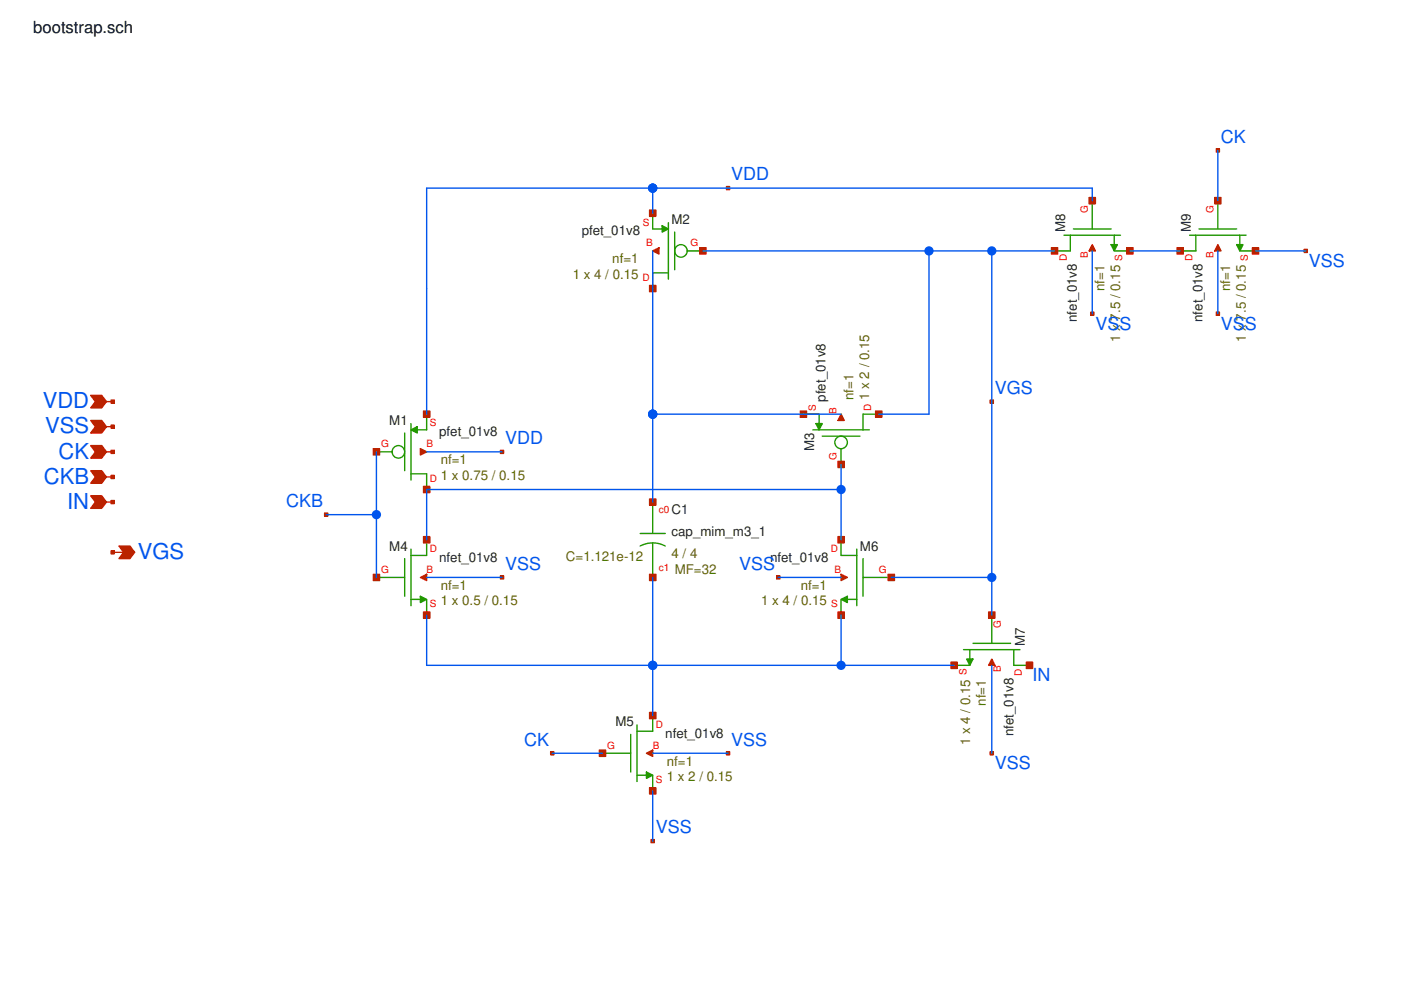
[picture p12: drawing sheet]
<svg xmlns="http://www.w3.org/2000/svg" width="297mm" height="210mm" viewBox="0 0 297 210" stroke-linecap="round" stroke-linejoin="round" font-family="sans-serif">
<path d="M79.8 95.8h3.3M85.8 91.8v8M87.1 89.8v12M90.5 87.8v3.3h-2M87.1 100.5h3.4v3.3" fill="none" stroke="#229800" stroke-width=".29"/>
<path d="M87.1 91.1l1.4-.6v1.3z" fill="#229800"/>
<g fill="none" stroke="#229800" stroke-width=".29">
<path d="M138.4 45.2v3.3h2M141.7 47.2v12M141.7 57.9h-3.3v3.3M143 49.2v8M145.7 53.2h3.3M87.1 91.1l1.4-.6v1.3z"/>
<circle cx="84.5" cy="95.8" r="1.33"/>
</g>
<path d="M140.4 47.9l1.3 .6-1.3 .7z" fill="#229800"/>
<g fill="none" stroke="#229800" stroke-width=".29">
<path d="M140.4 47.9l1.3 .6-1.3 .7zM170.3 87.8h3.4v2M172.3 91.1h12M174.3 92.5h8M178.3 95.1v3.4M186.3 87.8h-3.3v3.3"/>
<circle cx="144.4" cy="53.2" r="1.33"/>
</g>
<path d="M173 89.8h1.3l-.6 1.3z" fill="#229800"/>
<g fill="none" stroke="#229800" stroke-width=".29">
<path d="M173 89.8h1.3l-.6 1.3zM85.8 118.4v8M87.1 116.4v12M90.5 114.4v3.4h-3.4M79.8 122.4h6M87.1 127.1h2M90.5 127.1v3.3"/>
<circle cx="178.3" cy="93.8" r="1.33"/>
</g>
<path d="M89.1 126.4l1.4 .7-1.4 .7z" fill="#229800"/>
<path d="M89.1 126.4l1.4 .7-1.4 .7zM127.7 159.7h6M133.7 155.7v8M135.1 153.7v12M138.4 151.7v3.3h-3.3M135.1 164.4h2M138.4 164.4v3.3" fill="none" stroke="#229800" stroke-width=".29"/>
<path d="M137.1 163.7l1.3 .7-1.3 .6z" fill="#229800"/>
<path d="M178.3 114.4v3.4h3.4M181.7 116.4v12M183 118.4v8M178.3 127.1v3.3M179.7 127.1h2M183 122.4h6M137.1 163.7l1.3 .7-1.3 .6z" fill="none" stroke="#229800" stroke-width=".29"/>
<path d="M178.3 127.1l1.4-.7v1.4z" fill="#229800"/>
<path d="M178.3 127.1l1.4-.7v1.4zM204.3 137.7h12M205.6 137.7v2M206.3 136.4h8M210.3 130.4v6M214.9 137.7v3.4h3.4M202.3 141.1h3.3" fill="none" stroke="#229800" stroke-width=".29"/>
<path d="M205 139.7h1.3l-.7 1.4z" fill="#229800"/>
<path d="M225.6 49.9h12M226.9 49.9v3.3h-3.3M227.6 48.5h8M231.6 42.5v6M236.2 53.2h3.4M236.2 49.9v2M205 139.7h1.3l-.7 1.4z" fill="none" stroke="#229800" stroke-width=".29"/>
<path d="M235.6 51.9h1.3l-.7 1.3z" fill="#229800"/>
<path d="M235.6 51.9h1.3l-.7 1.3zM252.2 49.9h12M253.5 49.9v3.3h-3.3M254.2 48.5h8M258.2 42.5v6M262.9 53.2h3.3M262.9 49.9v2" fill="none" stroke="#229800" stroke-width=".29"/>
<path d="M262.2 51.9h1.3l-.6 1.3z" fill="#229800"/>
<path d="M262.2 51.9h1.3l-.6 1.3zM135.7 115.8a5.7 5.7 0 0 1 5.3 0M135.7 113.1h5.3M138.4 106.5v6.6M138.4 115.1v7.3" fill="none" stroke="#229800" stroke-width=".29"/>
<path d="M22.6 85.2h1.3" fill="none" stroke="#ba2200" stroke-width=".29"/>
<path d="M19.2 83.8h2.4l1 1.4-1 1.3h-2.4l1-1.3z" fill="#ba2200"/>
<path d="M19.2 83.8h2.4l1 1.4-1 1.3h-2.4l1-1.3zM23.6 84.8h.6v.7h-.6z" fill="none" stroke="#ba2200" stroke-width=".29"/>
<path d="M23.6 84.8h.6v.7h-.6z" fill="#ba2200"/>
<path d="M22.6 90.5h1.3" fill="none" stroke="#ba2200" stroke-width=".29"/>
<path d="M19.2 89.1h2.4l1 1.4-1 1.3h-2.4l1-1.3z" fill="#ba2200"/>
<path d="M19.2 89.1h2.4l1 1.4-1 1.3h-2.4l1-1.3zM23.6 90.1h.6v.7h-.6z" fill="none" stroke="#ba2200" stroke-width=".29"/>
<path d="M23.6 90.1h.6v.7h-.6z" fill="#ba2200"/>
<path d="M22.6 95.8h1.3" fill="none" stroke="#ba2200" stroke-width=".29"/>
<path d="M19.2 94.5h2.4l1 1.3-1 1.3h-2.4l1-1.3z" fill="#ba2200"/>
<path d="M19.2 94.5h2.4l1 1.3-1 1.3h-2.4l1-1.3zM23.6 95.5h.6v.6h-.6z" fill="none" stroke="#ba2200" stroke-width=".29"/>
<path d="M23.6 95.5h.6v.6h-.6z" fill="#ba2200"/>
<path d="M22.6 101.1h1.3" fill="none" stroke="#ba2200" stroke-width=".29"/>
<path d="M19.2 99.8h2.4l1 1.3-1 1.4h-2.4l1-1.4z" fill="#ba2200"/>
<path d="M19.2 99.8h2.4l1 1.3-1 1.4h-2.4l1-1.4zM23.6 100.8h.6v.7h-.6z" fill="none" stroke="#ba2200" stroke-width=".29"/>
<path d="M23.6 100.8h.6v.7h-.6z" fill="#ba2200"/>
<path d="M22.6 106.5h1.3" fill="none" stroke="#ba2200" stroke-width=".29"/>
<path d="M19.2 105.1h2.4l1 1.4-1 1.3h-2.4l1-1.3z" fill="#ba2200"/>
<path d="M19.2 105.1h2.4l1 1.4-1 1.3h-2.4l1-1.3zM23.6 106.1h.6v.7h-.6z" fill="none" stroke="#ba2200" stroke-width=".29"/>
<path d="M23.6 106.1h.6v.7h-.6z" fill="#ba2200"/>
<path d="M23.9 117.1h2.3" fill="none" stroke="#ba2200" stroke-width=".29"/>
<path d="M25.2 115.8h2.4l1 1.3-1 1.3h-2.4l1-1.3z" fill="#ba2200"/>
<path d="M23.6 116.8h.6v.6h-.6zM25.2 115.8h2.4l1 1.3-1 1.3h-2.4l1-1.3z" fill="none" stroke="#ba2200" stroke-width=".29"/>
<g fill="#ba2200">
<path d="M23.6 116.8h.6v.6h-.6z"/>
<path d="M89.1 95.1l1.4 .7-1.4 .7z"/>
</g>
<path d="M89.1 95.1l1.4 .7-1.4 .7zM89.8 103.1h1.3v1.4h-1.3z" fill="none" stroke="#ba2200" stroke-width=".29"/>
<path d="M89.8 103.1h1.3v1.4h-1.3z" fill="#ba2200"/>
<path d="M79.1 95.1h1.4v1.4h-1.4z" fill="none" stroke="#ba2200" stroke-width=".29"/>
<path d="M79.1 95.1h1.4v1.4h-1.4z" fill="#ba2200"/>
<path d="M89.8 87.1h1.3v1.4h-1.3z" fill="none" stroke="#ba2200" stroke-width=".29"/>
<path d="M89.8 87.1h1.3v1.4h-1.3z" fill="#ba2200"/>
<path d="M90.4 95.8h.1" fill="none" stroke="#ba2200" stroke-width=".29"/>
<path d="M138.4 53.2l1.3-.7v1.4z" fill="#ba2200"/>
<path d="M138.4 53.2l1.3-.7v1.4zM137.7 60.5h1.4v1.4h-1.4z" fill="none" stroke="#ba2200" stroke-width=".29"/>
<path d="M137.7 60.5h1.4v1.4h-1.4z" fill="#ba2200"/>
<path d="M148.4 52.5h1.3v1.4h-1.3z" fill="none" stroke="#ba2200" stroke-width=".29"/>
<path d="M148.4 52.5h1.3v1.4h-1.3z" fill="#ba2200"/>
<path d="M137.7 44.5h1.4v1.4h-1.4z" fill="none" stroke="#ba2200" stroke-width=".29"/>
<path d="M137.7 44.5h1.4v1.4h-1.4z" fill="#ba2200"/>
<path d="M138.4 53.2h.1" fill="none" stroke="#ba2200" stroke-width=".29"/>
<path d="M178.3 87.8l.7 1.3h-1.3z" fill="#ba2200"/>
<path d="M178.3 87.8l.7 1.3h-1.3zM185.6 87.1h1.4v1.4h-1.4z" fill="none" stroke="#ba2200" stroke-width=".29"/>
<path d="M185.6 87.1h1.4v1.4h-1.4z" fill="#ba2200"/>
<path d="M177.7 97.8h1.3v1.3h-1.3z" fill="none" stroke="#ba2200" stroke-width=".29"/>
<path d="M177.7 97.8h1.3v1.3h-1.3z" fill="#ba2200"/>
<path d="M169.7 87.1h1.3v1.4h-1.3z" fill="none" stroke="#ba2200" stroke-width=".29"/>
<path d="M169.7 87.1h1.3v1.4h-1.3z" fill="#ba2200"/>
<path d="M178.3 87.8h.1" fill="none" stroke="#ba2200" stroke-width=".29"/>
<path d="M89.1 122.4l1.4-.6v1.3z" fill="#ba2200"/>
<path d="M89.8 113.8h1.3v1.3h-1.3zM89.1 122.4l1.4-.6v1.3z" fill="none" stroke="#ba2200" stroke-width=".29"/>
<path d="M89.8 113.8h1.3v1.3h-1.3z" fill="#ba2200"/>
<path d="M79.1 121.8h1.4v1.3h-1.4z" fill="none" stroke="#ba2200" stroke-width=".29"/>
<path d="M79.1 121.8h1.4v1.3h-1.4z" fill="#ba2200"/>
<path d="M89.8 129.8h1.3v1.3h-1.3z" fill="none" stroke="#ba2200" stroke-width=".29"/>
<path d="M89.8 129.8h1.3v1.3h-1.3z" fill="#ba2200"/>
<path d="M90.4 122.4h.1" fill="none" stroke="#ba2200" stroke-width=".29"/>
<path d="M137.1 159.7l1.3-.7v1.4z" fill="#ba2200"/>
<path d="M137.1 159.7l1.3-.7v1.4zM137.7 151.1h1.4v1.3h-1.4z" fill="none" stroke="#ba2200" stroke-width=".29"/>
<path d="M137.7 151.1h1.4v1.3h-1.4z" fill="#ba2200"/>
<path d="M127.1 159h1.3v1.4h-1.3z" fill="none" stroke="#ba2200" stroke-width=".29"/>
<path d="M127.1 159h1.3v1.4h-1.3z" fill="#ba2200"/>
<path d="M137.7 167h1.4v1.4h-1.4z" fill="none" stroke="#ba2200" stroke-width=".29"/>
<path d="M137.7 167h1.4v1.4h-1.4z" fill="#ba2200"/>
<path d="M138.4 159.7h.1" fill="none" stroke="#ba2200" stroke-width=".29"/>
<path d="M178.3 121.8l1.4 .6-1.4 .7z" fill="#ba2200"/>
<path d="M177.7 113.8h1.3v1.3h-1.3zM178.3 121.8l1.4 .6-1.4 .7z" fill="none" stroke="#ba2200" stroke-width=".29"/>
<path d="M177.7 113.8h1.3v1.3h-1.3z" fill="#ba2200"/>
<path d="M188.3 121.8h1.3v1.3h-1.3z" fill="none" stroke="#ba2200" stroke-width=".29"/>
<path d="M188.3 121.8h1.3v1.3h-1.3z" fill="#ba2200"/>
<path d="M177.7 129.8h1.3v1.3h-1.3z" fill="none" stroke="#ba2200" stroke-width=".29"/>
<path d="M177.7 129.8h1.3v1.3h-1.3z" fill="#ba2200"/>
<path d="M178.3 122.4h.1" fill="none" stroke="#ba2200" stroke-width=".29"/>
<path d="M210.3 139.7l.6 1.4h-1.3z" fill="#ba2200"/>
<path d="M210.3 139.7l.6 1.4h-1.3zM217.6 140.4h1.3v1.3h-1.3z" fill="none" stroke="#ba2200" stroke-width=".29"/>
<path d="M217.6 140.4h1.3v1.3h-1.3z" fill="#ba2200"/>
<path d="M209.6 129.8h1.3v1.3h-1.3z" fill="none" stroke="#ba2200" stroke-width=".29"/>
<path d="M209.6 129.8h1.3v1.3h-1.3z" fill="#ba2200"/>
<path d="M201.6 140.4h1.4v1.3h-1.4z" fill="none" stroke="#ba2200" stroke-width=".29"/>
<path d="M201.6 140.4h1.4v1.3h-1.4z" fill="#ba2200"/>
<path d="M210.3 141.1h.1" fill="none" stroke="#ba2200" stroke-width=".29"/>
<path d="M231.6 51.9l.6 1.3h-1.3z" fill="#ba2200"/>
<path d="M222.9 52.5h1.4v1.4h-1.4zM231.6 51.9l.6 1.3h-1.3z" fill="none" stroke="#ba2200" stroke-width=".29"/>
<path d="M222.9 52.5h1.4v1.4h-1.4z" fill="#ba2200"/>
<path d="M230.9 41.9h1.3v1.3h-1.3z" fill="none" stroke="#ba2200" stroke-width=".29"/>
<path d="M230.9 41.9h1.3v1.3h-1.3z" fill="#ba2200"/>
<path d="M238.9 52.5h1.3v1.4h-1.3z" fill="none" stroke="#ba2200" stroke-width=".29"/>
<path d="M238.9 52.5h1.3v1.4h-1.3z" fill="#ba2200"/>
<path d="M231.6 53.2h.1" fill="none" stroke="#ba2200" stroke-width=".29"/>
<path d="M258.2 51.9l.7 1.3h-1.4z" fill="#ba2200"/>
<path d="M249.6 52.5h1.3v1.4h-1.3zM258.2 51.9l.7 1.3h-1.4z" fill="none" stroke="#ba2200" stroke-width=".29"/>
<path d="M249.6 52.5h1.3v1.4h-1.3z" fill="#ba2200"/>
<path d="M257.5 41.9h1.4v1.3h-1.4z" fill="none" stroke="#ba2200" stroke-width=".29"/>
<path d="M257.5 41.9h1.4v1.3h-1.4z" fill="#ba2200"/>
<path d="M265.5 52.5h1.4v1.4h-1.4z" fill="none" stroke="#ba2200" stroke-width=".29"/>
<path d="M265.5 52.5h1.4v1.4h-1.4z" fill="#ba2200"/>
<path d="M258.2 53.2h.1" fill="none" stroke="#ba2200" stroke-width=".29"/>
<path d="M137.7 105.8h1.4v1.3h-1.4z" fill="none" stroke="#ba2200" stroke-width=".29"/>
<path d="M137.7 105.8h1.4v1.3h-1.4z" fill="#ba2200"/>
<path d="M137.7 121.8h1.4v1.3h-1.4z" fill="none" stroke="#ba2200" stroke-width=".29"/>
<path d="M137.7 121.8h1.4v1.3h-1.4z" fill="#ba2200"/>
<path d="M106.1 95.5h.7v.6h-.7z" fill="none" stroke="#ba2200" stroke-width=".29"/>
<path d="M106.1 95.5h.7v.6h-.7z" fill="#ba2200"/>
<path d="M106.1 122.1h.7v.7h-.7z" fill="none" stroke="#ba2200" stroke-width=".29"/>
<path d="M106.1 122.1h.7v.7h-.7z" fill="#ba2200"/>
<path d="M154 159.4h.7v.6h-.7z" fill="none" stroke="#ba2200" stroke-width=".29"/>
<path d="M154 159.4h.7v.6h-.7z" fill="#ba2200"/>
<path d="M164.7 122.1h.6v.7h-.6z" fill="none" stroke="#ba2200" stroke-width=".29"/>
<path d="M164.7 122.1h.6v.7h-.6z" fill="#ba2200"/>
<path d="M209.9 159.4h.7v.6h-.7z" fill="none" stroke="#ba2200" stroke-width=".29"/>
<path d="M209.9 159.4h.7v.6h-.7z" fill="#ba2200"/>
<path d="M231.2 66.2h.7v.6h-.7z" fill="none" stroke="#ba2200" stroke-width=".29"/>
<path d="M231.2 66.2h.7v.6h-.7z" fill="#ba2200"/>
<path d="M257.9 66.2h.6v.6h-.6z" fill="none" stroke="#ba2200" stroke-width=".29"/>
<path d="M257.9 66.2h.6v.6h-.6z" fill="#ba2200"/>
<path d="M276.5 52.9h.7v.6h-.7z" fill="none" stroke="#ba2200" stroke-width=".29"/>
<path d="M276.5 52.9h.7v.6h-.7z" fill="#ba2200"/>
<path d="M257.9 31.6h.6v.6h-.6z" fill="none" stroke="#ba2200" stroke-width=".29"/>
<path d="M257.9 31.6h.6v.6h-.6z" fill="#ba2200"/>
<path d="M68.8 108.8h.7v.6h-.7z" fill="none" stroke="#ba2200" stroke-width=".29"/>
<path d="M68.8 108.8h.7v.6h-.7z" fill="#ba2200"/>
<path d="M116.8 159.4h.6v.6h-.6z" fill="none" stroke="#ba2200" stroke-width=".29"/>
<path d="M116.8 159.4h.6v.6h-.6z" fill="#ba2200"/>
<path d="M138.1 178h.6v.7h-.6z" fill="none" stroke="#ba2200" stroke-width=".29"/>
<path d="M138.1 178h.6v.7h-.6z" fill="#ba2200"/>
<path d="M217.9 140.7h.7v.7h-.7z" fill="none" stroke="#ba2200" stroke-width=".29"/>
<path d="M217.9 140.7h.7v.7h-.7z" fill="#ba2200"/>
<path d="M154 39.6h.7v.6h-.7z" fill="none" stroke="#ba2200" stroke-width=".29"/>
<path d="M154 39.6h.7v.6h-.7z" fill="#ba2200"/>
<path d="M209.9 84.8h.7v.7h-.7z" fill="none" stroke="#ba2200" stroke-width=".29"/>
<path d="M209.9 84.8h.7v.7h-.7z" fill="#ba2200"/>
<g fill="none" stroke="#0055ed" stroke-width=".29">
<path d="M138.4 39.9v5.3M258.2 31.9v10.6M138.4 53.2v53.3M149 53.2h74.6M197 53.2v34.6h-10.7M210.3 53.2v77.2M231.6 42.5v-2.6h-141.1v47.9M231.6 53.2v13.3M239.6 53.2h10.6M258.2 53.2v13.3M266.2 53.2h10.6M79.8 95.8v26.6"/>
<path d="M90.5 95.8h15.9M138.4 87.8h39.9M178.3 98.5v15.9M69.2 109.1h10.6M178.3 103.8h-87.8v10.6M90.5 130.4v10.7h111.8M90.5 122.4h15.9M138.4 122.4v29.3M165 122.4h13.3M178.3 130.4v10.7M189 122.4h21.3M117.1 159.7h10.6"/>
<path d="M138.4 159.7h16M210.3 141.1v18.6M138.4 167.7v10.6"/>
</g>
<g fill="#0055ed">
<path d="M137.7 39.2a.99 .99 0 0 1 1.1-.2 .99 .99 0 0 1 .6 .9h-1h1a.99 .99 0 0 1-1.4 .9 .99 .99 0 0 1-.3-1.6z"/>
<path d="M79.1 108.4a.99 .99 0 0 1 1.1-.2 .99 .99 0 0 1 .6 .9h-1h1a.99 .99 0 0 1-1.4 .9 .99 .99 0 0 1-.3-1.6z"/>
<path d="M177.6 103.1a.99 .99 0 0 1 1.1-.2 .99 .99 0 0 1 .6 .9h-1h1a.99 .99 0 0 1-1.4 .9 .99 .99 0 0 1-.3-1.6z"/>
<path d="M137.7 87.1a.99 .99 0 0 1 1.1-.2 .99 .99 0 0 1 .6 .9h-1h1a.99 .99 0 0 1-1.4 .9 .99 .99 0 0 1-.3-1.6z"/>
<path d="M209.6 52.5a.98 .98 0 0 1 1.1-.2 .98 .98 0 0 1 .6 .9h-1h1a.99 .99 0 0 1-1.4 .9 .99 .99 0 0 1-.3-1.6z"/>
<path d="M196.3 52.5a.98 .98 0 0 1 1-.2 .98 .98 0 0 1 .6 .9h-.9h.9a.99 .99 0 0 1-1.3 .9 .99 .99 0 0 1-.3-1.6z"/>
<path d="M137.7 140.4a.99 .99 0 0 1 1.1-.2 .99 .99 0 0 1 .6 .9h-1h1a.99 .99 0 0 1-1.4 .9 .99 .99 0 0 1-.3-1.6z"/>
<path d="M177.6 140.4a.99 .99 0 0 1 1.1-.2 .99 .99 0 0 1 .6 .9h-1h1a.99 .99 0 0 1-1.4 .9 .99 .99 0 0 1-.3-1.6z"/>
<path d="M209.6 121.7a.99 .99 0 0 1 1.1-.2 .99 .99 0 0 1 .6 .9h-1h1a.99 .99 0 0 1-1.4 .9 .99 .99 0 0 1-.3-1.6z"/>
</g>
<g font-size="4.7" fill="#0055ed">
<text x="9.1" y="86.6">VDD</text>
<text x="9.6" y="91.9">VSS</text>
<text x="12.4" y="97.2">CK</text>
<text x="9.3" y="102.6">CKB</text>
<text x="14.2" y="107.9">IN</text>
<text x="29.2" y="118.5">VGS</text>
</g>
<g font-size="3.8" fill="#0055ed">
<text x="258.9" y="30.3">CK</text>
<text x="155" y="38.3">VDD</text>
<text x="277.5" y="56.6">VSS</text>
<text x="232.2" y="69.9">VSS</text>
<text x="258.9" y="69.9">VSS</text>
<text x="210.9" y="83.5">VGS</text>
<text x="107.1" y="94.2">VDD</text>
<text x="60.7" y="107.5">CKB</text>
<text x="107.1" y="120.8">VSS</text>
<text x="156.7" y="120.8">VSS</text>
<text x="218.9" y="144.5">IN</text>
<text x="111.1" y="158.1">CK</text>
<text x="155" y="158.1">VSS</text>
<text x="210.9" y="163.1">VSS</text>
<text x="139.1" y="176.7">VSS</text>
</g>
<text font-size="3.5" x="7.1" y="7.1">bootstrap.sch</text>
<g font-size="2.8" fill="#222">
<text x="142.4" y="47.5">M2</text>
<text x="123.3" y="49.9">pfet_01v8</text>
<text x="225.9" y="49.2" transform="rotate(-90 225.9 49.2)">M8</text>
<text x="252.5" y="49.2" transform="rotate(-90 252.5 49.2)">M9</text>
<text x="228.3" y="68.3" transform="rotate(-90 228.3 68.3)">nfet_01v8</text>
<text x="254.9" y="68.3" transform="rotate(-90 254.9 68.3)">nfet_01v8</text>
<text x="175" y="85.2" transform="rotate(-90 175 85.2)">pfet_01v8</text>
<text x="82.5" y="90.1">M1</text>
<text x="93.1" y="92.5">pfet_01v8</text>
<text x="172.6" y="95.7" transform="rotate(-90 172.6 95.7)">M3</text>
<text x="142.4" y="109.1">C1</text>
<text x="142.4" y="113.7">cap_mim_m3_1</text>
<text x="82.5" y="116.7">M4</text>
<text x="93.1" y="119.1">nfet_01v8</text>
<text x="163.3" y="119.1">nfet_01v8</text>
<text x="182.3" y="116.7">M6</text>
<text x="217.3" y="137.1" transform="rotate(-90 217.3 137.1)">M7</text>
<text x="130.5" y="154">M5</text>
<text x="141" y="156.4">nfet_01v8</text>
<text x="214.9" y="156.1" transform="rotate(-90 214.9 156.1)">nfet_01v8</text>
</g>
<g font-size="2.8" fill="#660">
<text x="121.4" y="59.1">1 x 4 / 0.15</text>
<text x="129.8" y="55.8">nf=1</text>
<text x="234.2" y="61.8" transform="rotate(-90 234.2 61.8)">nf=1</text>
<text x="260.8" y="61.8" transform="rotate(-90 260.8 61.8)">nf=1</text>
<text x="237.5" y="72.5" transform="rotate(-90 237.5 72.5)">1 x 7.5 / 0.15</text>
<text x="264.1" y="72.5" transform="rotate(-90 264.1 72.5)">1 x 7.5 / 0.15</text>
<text x="180.9" y="84.8" transform="rotate(-90 180.9 84.8)">nf=1</text>
<text x="184.3" y="84.8" transform="rotate(-90 184.3 84.8)">1 x 2 / 0.15</text>
<text x="93.5" y="101.7">1 x 0.75 / 0.15</text>
<text x="93.5" y="98.4">nf=1</text>
<text x="120" y="119.1">C=1.121e-12</text>
<text x="142.4" y="118.4">4 / 4</text>
<text x="93.5" y="125">nf=1</text>
<text x="143" y="121.7">MF=32</text>
<text x="169.8" y="125">nf=1</text>
<text x="93.5" y="128.4">1 x 0.5 / 0.15</text>
<text x="161.4" y="128.4">1 x 4 / 0.15</text>
<text x="209" y="149.6" transform="rotate(-90 209 149.6)">nf=1</text>
<text x="205.7" y="158" transform="rotate(-90 205.7 158)">1 x 4 / 0.15</text>
<text x="141.4" y="165.6">1 x 2 / 0.15</text>
<text x="141.4" y="162.3">nf=1</text>
</g>
<g font-size="2.1" fill="#fe0000">
<text x="136.3" y="47.8">S</text>
<text x="230.6" y="45.2" transform="rotate(-90 230.6 45.2)">G</text>
<text x="257.3" y="45.2" transform="rotate(-90 257.3 45.2)">G</text>
<text x="137" y="52.2">B</text>
<text x="146.4" y="52.2">G</text>
<text x="136.2" y="59.6">D</text>
<text x="226.2" y="55.4" transform="rotate(-90 226.2 55.4)">D</text>
<text x="230.6" y="54.6" transform="rotate(-90 230.6 54.6)">B</text>
<text x="237.9" y="55.3" transform="rotate(-90 237.9 55.3)">S</text>
<text x="252.8" y="55.4" transform="rotate(-90 252.8 55.4)">D</text>
<text x="257.3" y="54.6" transform="rotate(-90 257.3 54.6)">B</text>
<text x="264.6" y="55.3" transform="rotate(-90 264.6 55.3)">S</text>
<text x="172.9" y="87.1" transform="rotate(-90 172.9 87.1)">S</text>
<text x="177.4" y="87.8" transform="rotate(-90 177.4 87.8)">B</text>
<text x="184.7" y="87.1" transform="rotate(-90 184.7 87.1)">D</text>
<text x="80.8" y="94.8">G</text>
<text x="90.5" y="94.8">B</text>
<text x="91.1" y="90.4">S</text>
<text x="177.4" y="97.4" transform="rotate(-90 177.4 97.4)">G</text>
<text x="91.1" y="102.2">D</text>
<text x="139.7" y="108.8">c0</text>
<text x="91.1" y="117.1">D</text>
<text x="176.1" y="117.1">D</text>
<text x="80.8" y="121.5">G</text>
<text x="90.5" y="121.5">B</text>
<text x="139.7" y="121.1">c1</text>
<text x="176.9" y="121.5">B</text>
<text x="186.3" y="121.5">G</text>
<text x="91.1" y="128.8">S</text>
<text x="176.2" y="128.8">S</text>
<text x="212.2" y="133.1" transform="rotate(-90 212.2 133.1)">G</text>
<text x="204.9" y="143.1" transform="rotate(-90 204.9 143.1)">S</text>
<text x="212.2" y="142.5" transform="rotate(-90 212.2 142.5)">B</text>
<text x="216.6" y="143.3" transform="rotate(-90 216.6 143.3)">D</text>
<text x="139.1" y="154.3">D</text>
<text x="128.8" y="158.8">G</text>
<text x="138.4" y="158.8">B</text>
<text x="139.1" y="166.1">S</text>
</g>
</svg>
